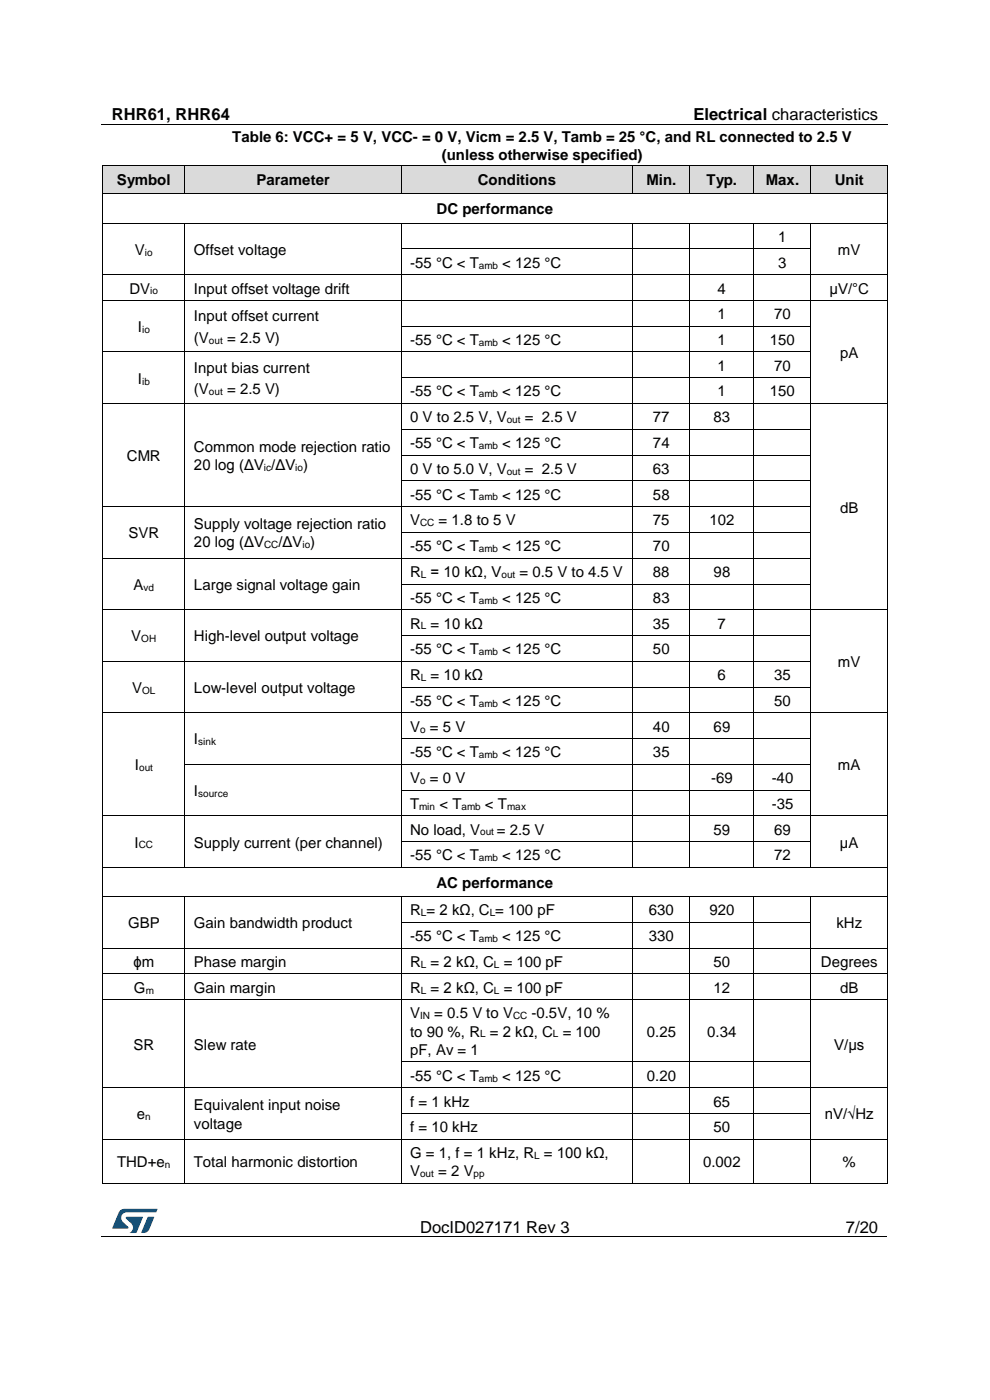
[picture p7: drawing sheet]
<svg xmlns="http://www.w3.org/2000/svg" width="210mm" height="297mm" viewBox="0 0 210 297" stroke-linecap="round" stroke-linejoin="round" font-family="sans-serif">
<path d="M21.5 26.5h166.7" fill="none" stroke="#000" stroke-width=".21"/>
<path d="M104.6 26.4h.2v.1h-.2z" fill="#000"/>
<g fill="#dadada">
<path d="M21.8 35.1h17.4v6h-17.4z" fill-rule="evenodd"/>
<path d="M39.3 35.1h45.8v6h-45.8z" fill-rule="evenodd"/>
<path d="M85.1 35.1h49.1v6h-49.1z" fill-rule="evenodd"/>
<path d="M134.3 35.1h12v6h-12z" fill-rule="evenodd"/>
<path d="M146.4 35.1h13.5v6h-13.5z" fill-rule="evenodd"/>
<path d="M160 35.1h12v6h-12z" fill-rule="evenodd"/>
<path d="M172.1 35.1h16.1v6h-16.1z" fill-rule="evenodd"/>
</g>
<g fill="#dadada">
<path d="M23.7 35.1h13.6v6h-13.6z"/>
<path d="M41.1 35.1h42.1v6h-42.1z"/>
<path d="M87 35.1h45.3v6h-45.3z"/>
<path d="M136.1 35.1h8.4v6h-8.4z"/>
<path d="M148.3 35.1h9.7v6h-9.7z"/>
<path d="M161.8 35.1h8.4v6h-8.4z"/>
<path d="M174 35.1h12.3v6h-12.3z"/>
</g>
<g fill="#000">
<path d="M21.7 35l.1 .1zM39.2 35l.1 .1zM85 35l.1 .1zM134.2 35l.1 .1zM146.3 35l.1 .1zM159.9 35l.1 .1zM172 35l.1 .1zM188.2 35l.1 .1zM21.7 41.1h.1v.1h-.1zM21.7 47.2h.1v.2h-.1zM21.7 52.7h.1v.2h-.1zM21.7 58.2h.1v.2h-.1z"/>
<path d="M21.8 41.1h.2v.1h-.2zM39.2 47.2h.1v.2h-.1zM39.2 52.7h.1v.2h-.1zM39.2 58.2h.1v.2h-.1zM39.2 41.1h.2v.1h-.2zM85 47.2h.2v.2h-.2zM85 52.7h.2v.2h-.2zM85 58.2h.2v.2h-.2zM85 41.1h.2v.1h-.2zM134.2 47.2h.1v.2h-.1zM134.2 52.7h.1v.2h-.1zM134.2 58.2h.1v.2h-.1z"/>
<path d="M134.2 41.1h.2v.1h-.2zM146.3 47.2h.1v.2h-.1zM146.3 52.7h.1v.2h-.1zM146.3 58.2h.1v.2h-.1zM146.3 41.1h.2v.1h-.2zM159.9 47.2h.1v.2h-.1zM159.9 52.7h.1v.2h-.1zM159.9 58.2h.1v.2h-.1zM159.9 41.1h.2v.1h-.2zM172 47.2h.1v.2h-.1zM172 52.7h.1v.2h-.1zM172 58.2h.1v.2h-.1z"/>
<path d="M172 41.1h.2v.1h-.2zM188.1 41.1h.2v.1h-.2zM188.1 47.2h.2v.2h-.2zM188.1 52.7h.2v.2h-.2zM188.1 58.2h.2v.2h-.2zM21.7 63.7h.1v.1h-.1zM21.7 69.1h.1v.2h-.1zM21.7 74.6h.1v.2h-.1zM39.2 63.7h.1v.1h-.1zM39.2 69.1h.1v.2h-.1zM39.2 74.6h.1v.2h-.1zM85 63.7h.2v.1h-.2z"/>
<path d="M85 69.1h.2v.2h-.2zM85 74.6h.2v.2h-.2zM134.2 63.7h.1v.1h-.1zM134.2 69.1h.1v.2h-.1zM134.2 74.6h.1v.2h-.1zM146.3 63.7h.1v.1h-.1zM146.3 69.1h.1v.2h-.1zM146.3 74.6h.1v.2h-.1zM159.9 63.7h.1v.1h-.1zM159.9 69.1h.1v.2h-.1zM159.9 74.6h.1v.2h-.1zM172 63.7h.1v.1h-.1z"/>
<path d="M172 69.1h.1v.2h-.1zM172 74.6h.1v.2h-.1zM188.1 63.7h.2v.1h-.2zM188.1 69.1h.2v.2h-.2zM188.1 74.6h.2v.2h-.2zM21.7 80.1h.1v.1h-.1zM21.7 85.5h.1v.2h-.1zM21.7 91h.1v.2h-.1zM21.7 96.5h.1v.1h-.1zM39.2 80.1h.1v.1h-.1zM39.2 85.5h.1v.2h-.1zM39.2 91h.1v.2h-.1z"/>
<path d="M39.2 96.5h.1v.1h-.1zM85 80.1h.2v.1h-.2zM85 85.5h.2v.2h-.2zM85 91h.2v.2h-.2zM85 96.5h.2v.1h-.2zM134.2 80.1h.1v.1h-.1zM134.2 85.5h.1v.2h-.1zM134.2 91h.1v.2h-.1zM134.2 96.5h.1v.1h-.1zM146.3 80.1h.1v.1h-.1zM146.3 85.5h.1v.2h-.1zM146.3 91h.1v.2h-.1z"/>
<path d="M146.3 96.5h.1v.1h-.1zM159.9 80.1h.1v.1h-.1zM159.9 85.5h.1v.2h-.1zM159.9 91h.1v.2h-.1zM159.9 96.5h.1v.1h-.1zM172 80.1h.1v.1h-.1zM172 85.5h.1v.2h-.1zM172 91h.1v.2h-.1zM172 96.5h.1v.1h-.1zM188.1 80.1h.2v.1h-.2zM188.1 85.5h.2v.2h-.2zM188.1 91h.2v.2h-.2z"/>
<path d="M188.1 96.5h.2v.1h-.2zM21.7 101.9h.1v.2h-.1zM21.7 107.4h.1v.2h-.1zM21.7 112.9h.1v.1h-.1zM21.7 118.3h.1v.2h-.1zM39.2 101.9h.1v.2h-.1zM39.2 107.4h.1v.2h-.1zM39.2 112.9h.1v.1h-.1zM39.2 118.3h.1v.2h-.1zM85 101.9h.2v.2h-.2zM85 107.4h.2v.2h-.2zM85 112.9h.2v.1h-.2z"/>
<path d="M85 118.3h.2v.2h-.2zM134.2 101.9h.1v.2h-.1zM134.2 107.4h.1v.2h-.1zM134.2 112.9h.1v.1h-.1zM134.2 118.3h.1v.2h-.1zM146.3 101.9h.1v.2h-.1zM146.3 107.4h.1v.2h-.1zM146.3 112.9h.1v.1h-.1zM146.3 118.3h.1v.2h-.1zM159.9 101.9h.1v.2h-.1zM159.9 107.4h.1v.2h-.1zM159.9 112.9h.1v.1h-.1z"/>
<path d="M159.9 118.3h.1v.2h-.1zM172 101.9h.1v.2h-.1zM172 107.4h.1v.2h-.1zM172 112.9h.1v.1h-.1zM172 118.3h.1v.2h-.1zM188.1 101.9h.2v.2h-.2zM188.1 107.4h.2v.2h-.2zM188.1 112.9h.2v.1h-.2zM188.1 118.3h.2v.2h-.2zM21.7 123.8h.1v.2h-.1zM21.7 129.3h.1v.2h-.1zM21.7 134.7h.1v.2h-.1z"/>
<path d="M39.2 123.8h.1v.2h-.1zM39.2 129.3h.1v.2h-.1zM39.2 134.7h.1v.2h-.1zM85 123.8h.2v.2h-.2zM85 129.3h.2v.2h-.2zM85 134.7h.2v.2h-.2zM134.2 123.8h.1v.2h-.1zM134.2 129.3h.1v.2h-.1zM134.2 134.7h.1v.2h-.1zM146.3 123.8h.1v.2h-.1zM146.3 129.3h.1v.2h-.1zM146.3 134.7h.1v.2h-.1z"/>
<path d="M159.9 123.8h.1v.2h-.1zM159.9 129.3h.1v.2h-.1zM159.9 134.7h.1v.2h-.1zM172 123.8h.1v.2h-.1zM172 129.3h.1v.2h-.1zM172 134.7h.1v.2h-.1zM188.1 123.8h.2v.2h-.2zM188.1 129.3h.2v.2h-.2zM188.1 134.7h.2v.2h-.2zM21.7 140.2h.1v.2h-.1zM21.7 145.7h.1v.1h-.1zM21.7 151.1h.1v.2h-.1z"/>
<path d="M21.7 156.6h.1v.2h-.1zM39.2 140.2h.1v.2h-.1zM39.2 145.7h.1v.1h-.1zM39.2 151.1h.1v.2h-.1zM39.2 156.6h.1v.2h-.1zM85 140.2h.2v.2h-.2zM85 145.7h.2v.1h-.2zM85 151.1h.2v.2h-.2zM85 156.6h.2v.2h-.2zM134.2 140.2h.1v.2h-.1zM134.2 145.7h.1v.1h-.1zM134.2 151.1h.1v.2h-.1z"/>
<path d="M134.2 156.6h.1v.2h-.1zM146.3 140.2h.1v.2h-.1zM146.3 145.7h.1v.1h-.1zM146.3 151.1h.1v.2h-.1zM146.3 156.6h.1v.2h-.1zM159.9 140.2h.1v.2h-.1zM159.9 145.7h.1v.1h-.1zM159.9 151.1h.1v.2h-.1zM159.9 156.6h.1v.2h-.1zM172 140.2h.1v.2h-.1zM172 145.7h.1v.1h-.1zM172 151.1h.1v.2h-.1z"/>
<path d="M172 156.6h.1v.2h-.1zM188.1 140.2h.2v.2h-.2zM188.1 145.7h.2v.1h-.2zM188.1 151.1h.2v.2h-.2zM188.1 156.6h.2v.2h-.2zM21.7 162.1h.1v.2h-.1zM21.7 167.6h.1v.1h-.1zM21.7 173h.1v.2h-.1zM21.7 178.5h.1v.1h-.1zM39.2 162.1h.1v.2h-.1zM39.2 167.6h.1v.1h-.1zM39.2 173h.1v.2h-.1z"/>
<path d="M39.2 178.5h.1v.1h-.1zM85 162.1h.2v.2h-.2zM85 167.6h.2v.1h-.2zM85 173h.2v.2h-.2zM85 178.5h.2v.1h-.2zM134.2 162.1h.1v.2h-.1zM134.2 167.6h.1v.1h-.1zM134.2 173h.1v.2h-.1zM134.2 178.5h.1v.1h-.1zM146.3 162.1h.1v.2h-.1zM146.3 167.6h.1v.1h-.1zM146.3 173h.1v.2h-.1z"/>
<path d="M146.3 178.5h.1v.1h-.1zM159.9 162.1h.1v.2h-.1zM159.9 167.6h.1v.1h-.1zM159.9 173h.1v.2h-.1zM159.9 178.5h.1v.1h-.1zM172 162.1h.1v.2h-.1zM172 167.6h.1v.1h-.1zM172 173h.1v.2h-.1zM172 178.5h.1v.1h-.1zM188.1 162.1h.2v.2h-.2zM188.1 167.6h.2v.1h-.2zM188.1 173h.2v.2h-.2z"/>
<path d="M188.1 178.5h.2v.1h-.2zM21.7 183.9h.1v.2h-.1zM21.7 190.1h.1v.2h-.1zM21.7 195.6h.1v.1h-.1zM39.2 183.9h.1v.2h-.1zM39.2 190.1h.1v.2h-.1zM39.2 195.6h.1v.1h-.1zM85 183.9h.2v.2h-.2zM85 190.1h.2v.2h-.2zM85 195.6h.2v.1h-.2zM134.2 183.9h.1v.2h-.1zM134.2 190.1h.1v.2h-.1z"/>
<path d="M134.2 195.6h.1v.1h-.1zM146.3 183.9h.1v.2h-.1zM146.3 190.1h.1v.2h-.1zM146.3 195.6h.1v.1h-.1zM159.9 183.9h.1v.2h-.1zM159.9 190.1h.1v.2h-.1zM159.9 195.6h.1v.1h-.1zM172 183.9h.1v.2h-.1zM172 190.1h.1v.2h-.1zM172 195.6h.1v.1h-.1zM188.1 183.9h.2v.2h-.2zM188.1 190.1h.2v.2h-.2z"/>
<path d="M188.1 195.6h.2v.1h-.2zM21.7 201.1h.1v.2h-.1zM21.7 206.5h.1v.2h-.1zM21.7 212h.1v.2h-.1zM39.2 201.1h.1v.2h-.1zM39.2 206.5h.1v.2h-.1zM39.2 212h.1v.2h-.1zM85 201.1h.2v.2h-.2zM85 206.5h.2v.2h-.2zM85 212h.2v.2h-.2zM134.2 201.1h.1v.2h-.1zM134.2 206.5h.1v.2h-.1z"/>
<path d="M134.2 212h.1v.2h-.1zM146.3 201.1h.1v.2h-.1zM146.3 206.5h.1v.2h-.1zM146.3 212h.1v.2h-.1zM159.9 201.1h.1v.2h-.1zM159.9 206.5h.1v.2h-.1zM159.9 212h.1v.2h-.1zM172 201.1h.1v.2h-.1zM172 206.5h.1v.2h-.1zM172 212h.1v.2h-.1zM188.1 201.1h.2v.2h-.2zM188.1 206.5h.2v.2h-.2z"/>
<path d="M188.1 212h.2v.2h-.2zM21.7 225.2h.1v.2h-.1zM21.7 230.7h.1v.2h-.1zM21.7 236.2h.1v.1h-.1zM39.2 225.2h.1v.2h-.1zM39.2 230.7h.1v.2h-.1zM39.2 236.2h.1v.1h-.1zM85 225.2h.2v.2h-.2zM85 230.7h.2v.2h-.2zM85 236.2h.2v.1h-.2zM134.2 225.2h.1v.2h-.1zM134.2 230.7h.1v.2h-.1z"/>
<path d="M134.2 236.2h.1v.1h-.1zM146.3 225.2h.1v.2h-.1zM146.3 230.7h.1v.2h-.1zM146.3 236.2h.1v.1h-.1zM159.9 225.2h.1v.2h-.1zM159.9 230.7h.1v.2h-.1zM159.9 236.2h.1v.1h-.1zM172 225.2h.1v.2h-.1zM172 230.7h.1v.2h-.1zM172 236.2h.1v.1h-.1zM188.1 225.2h.2v.2h-.2zM188.1 230.7h.2v.2h-.2z"/>
<path d="M188.1 236.2h.2v.1h-.2zM21.7 241.6h.1v.2h-.1zM21.7 251h.1v.2h-.1zM39.2 241.6h.1v.2h-.1zM39.2 251h.1v.2h-.1zM85 241.6h.2v.2h-.2zM85 251h.2v.2h-.2zM134.2 241.6h.1v.2h-.1zM134.2 251h.1v.2h-.1zM146.3 241.6h.1v.2h-.1zM146.3 251h.1v.2h-.1zM159.9 241.6h.1v.2h-.1z"/>
<path d="M159.9 251h.1v.2h-.1zM172 241.6h.1v.2h-.1zM172 251h.1v.2h-.1zM188.1 241.6h.2v.2h-.2zM188.1 251h.2v.2h-.2zM61.6 262.3h.1v.2h-.1zM148 262.3h.1v.2h-.1z"/>
</g>
<g fill="none" stroke="#000" stroke-width=".21">
<path d="M21.8 35.1v6M21.8 35.1h17.4M39.2 35.1v6M39.3 35.1h45.7M85.1 35.1v6M85.1 35.1h49.1M134.2 35.1v6M134.3 35.1h12M146.3 35.1v6M146.4 35.1h13.5M159.9 35.1v6M160 35.1h12"/>
<path d="M172 35.1v6M172.1 35.1h16.1M188.2 35.1v6M21.8 41.2v6M21.8 47.4v5.3M21.8 52.9v5.3M21.8 58.4v5.3M21.8 47.3h17.4M21.8 58.3h17.4M22 41.1h17.2M39.2 47.4v5.3M39.2 52.9v5.3"/>
<path d="M39.2 58.4v5.3M39.3 47.3h45.7M39.3 58.3h45.7M39.4 41.1h45.6M85.1 47.4v5.3M85.1 52.9v5.3M85.1 58.4v5.3M85.2 47.3h49M85.2 52.8h49M85.2 58.3h49M85.2 41.1h49M134.2 47.4v5.3"/>
<path d="M134.2 52.9v5.3M134.2 58.4v5.3M134.3 47.3h12M134.3 52.8h12M134.3 58.3h12M134.4 41.1h11.9M146.3 47.4v5.3M146.3 52.9v5.3M146.3 58.4v5.3M146.4 47.3h13.5M146.4 52.8h13.5M146.4 58.3h13.5"/>
<path d="M146.5 41.1h13.4M159.9 47.4v5.3M159.9 52.9v5.3M159.9 58.4v5.3M160 47.3h12M160 52.8h12M160 58.3h12M160.1 41.1h11.9M172 47.4v5.3M172 52.9v5.3M172 58.4v5.3M172.1 47.3h16"/>
<path d="M172.1 58.3h16M172.2 41.1h15.9M188.2 41.2v6M188.2 47.4v5.3M188.2 52.9v5.3M188.2 58.4v5.3M21.8 63.8v5.3M21.8 69.3v5.3M21.8 74.8v5.3M21.8 63.8h17.4M21.8 74.7h17.4M39.2 63.8v5.3"/>
<path d="M39.2 69.3v5.3M39.2 74.8v5.3M39.3 63.8h45.7M39.3 74.7h45.7M85.1 63.8v5.3M85.1 69.3v5.3M85.1 74.8v5.3M85.2 63.8h49M85.2 69.2h49M85.2 74.7h49M134.2 63.8v5.3M134.2 69.3v5.3"/>
<path d="M134.2 74.8v5.3M134.3 63.8h12M134.3 69.2h12M134.3 74.7h12M146.3 63.8v5.3M146.3 69.3v5.3M146.3 74.8v5.3M146.4 63.8h13.5M146.4 69.2h13.5M146.4 74.7h13.5M159.9 63.8v5.3M159.9 69.3v5.3"/>
<path d="M159.9 74.8v5.3M160 63.8h12M160 69.2h12M160 74.7h12M172 63.8v5.3M172 69.3v5.3M172 74.8v5.3M172.1 63.8h16M188.2 63.8v5.3M188.2 69.3v5.3M188.2 74.8v5.3M21.8 80.2v5.3"/>
<path d="M21.8 85.7v5.3M21.8 91.2v5.3M21.8 96.6v5.3M21.8 85.6h17.4M39.2 80.2v5.3M39.2 85.7v5.3M39.2 91.2v5.3M39.2 96.6v5.3M39.3 85.6h45.7M85.1 80.2v5.3M85.1 85.7v5.3M85.1 91.2v5.3"/>
<path d="M85.1 96.6v5.3M85.2 80.1h49M85.2 85.6h49M85.2 91.1h49M85.2 96.6h49M134.2 80.2v5.3M134.2 85.7v5.3M134.2 91.2v5.3M134.2 96.6v5.3M134.3 80.1h12M134.3 85.6h12M134.3 91.1h12"/>
<path d="M134.3 96.6h12M146.3 80.2v5.3M146.3 85.7v5.3M146.3 91.2v5.3M146.3 96.6v5.3M146.4 80.1h13.5M146.4 85.6h13.5M146.4 91.1h13.5M146.4 96.6h13.5M159.9 80.2v5.3M159.9 85.7v5.3M159.9 91.2v5.3"/>
<path d="M159.9 96.6v5.3M160 80.1h12M160 85.6h12M160 91.1h12M160 96.6h12M172 80.2v5.3M172 85.7v5.3M172 91.2v5.3M172 96.6v5.3M172.1 85.6h16M188.2 80.2v5.3M188.2 85.7v5.3"/>
<path d="M188.2 91.2v5.3M188.2 96.6v5.3M21.8 102.1v5.3M21.8 107.6v5.3M21.8 113v5.3M21.8 118.5v5.3M21.8 107.5h17.4M21.8 118.4h17.4M39.2 102.1v5.3M39.2 107.6v5.3M39.2 113v5.3M39.2 118.5v5.3"/>
<path d="M39.3 107.5h45.7M39.3 118.4h45.7M85.1 102.1v5.3M85.1 107.6v5.3M85.1 113v5.3M85.1 118.5v5.3M85.2 102h49M85.2 107.5h49M85.2 112.9h49M85.2 118.4h49M134.2 102.1v5.3M134.2 107.6v5.3"/>
<path d="M134.2 113v5.3M134.2 118.5v5.3M134.3 102h12M134.3 107.5h12M134.3 112.9h12M134.3 118.4h12M146.3 102.1v5.3M146.3 107.6v5.3M146.3 113v5.3M146.3 118.5v5.3M146.4 102h13.5M146.4 107.5h13.5"/>
<path d="M146.4 112.9h13.5M146.4 118.4h13.5M159.9 102.1v5.3M159.9 107.6v5.3M159.9 113v5.3M159.9 118.5v5.3M160 102h12M160 107.5h12M160 112.9h12M160 118.4h12M172 102.1v5.3M172 107.6v5.3"/>
<path d="M172 113v5.3M172 118.5v5.3M188.2 102.1v5.3M188.2 107.6v5.3M188.2 113v5.3M188.2 118.5v5.3M21.8 124v5.3M21.8 129.5v5.2M21.8 134.9v5.3M21.8 129.4h17.4M39.2 124v5.3M39.2 129.5v5.2"/>
<path d="M39.2 134.9v5.3M39.3 129.4h45.7M85.1 124v5.3M85.1 129.5v5.2M85.1 134.9v5.3M85.2 123.9h49M85.2 129.4h49M85.2 134.8h49M134.2 124v5.3M134.2 129.5v5.2M134.2 134.9v5.3M134.3 123.9h12"/>
<path d="M134.3 129.4h12M134.3 134.8h12M146.3 124v5.3M146.3 129.5v5.2M146.3 134.9v5.3M146.4 123.9h13.5M146.4 129.4h13.5M146.4 134.8h13.5M159.9 124v5.3M159.9 129.5v5.2M159.9 134.9v5.3M160 123.9h12"/>
<path d="M160 129.4h12M160 134.8h12M172 124v5.3M172 129.5v5.2M172 134.9v5.3M172.1 129.4h16M188.2 124v5.3M188.2 129.5v5.2M188.2 134.9v5.3M21.8 140.4v5.3M21.8 145.8v5.3M21.8 151.3v5.3"/>
<path d="M21.8 156.8v5.3M21.8 140.3h17.4M21.8 151.2h17.4M39.2 140.4v5.3M39.2 145.8v5.3M39.2 151.3v5.3M39.2 156.8v5.3M39.3 140.3h45.7M39.3 151.2h45.7M85.1 140.4v5.3M85.1 145.8v5.3M85.1 151.3v5.3"/>
<path d="M85.1 156.8v5.3M85.2 140.3h49M85.2 145.8h49M85.2 151.2h49M85.2 156.7h49M134.2 140.4v5.3M134.2 145.8v5.3M134.2 151.3v5.3M134.2 156.8v5.3M134.3 140.3h12M134.3 145.8h12M134.3 151.2h12"/>
<path d="M134.3 156.7h12M146.3 140.4v5.3M146.3 145.8v5.3M146.3 151.3v5.3M146.3 156.8v5.3M146.4 140.3h13.5M146.4 145.8h13.5M146.4 151.2h13.5M146.4 156.7h13.5M159.9 140.4v5.3M159.9 145.8v5.3M159.9 151.3v5.3"/>
<path d="M159.9 156.8v5.3M160 140.3h12M160 145.8h12M160 151.2h12M160 156.7h12M172 140.4v5.3M172 145.8v5.3M172 151.3v5.3M172 156.8v5.3M172.1 151.2h16M188.2 140.4v5.3M188.2 145.8v5.3"/>
<path d="M188.2 151.3v5.3M188.2 156.8v5.3M21.8 162.3v5.3M21.8 167.7v5.3M21.8 173.2v5.3M21.8 178.6v5.3M21.8 173.1h17.4M39.2 162.3v5.3M39.2 167.7v5.3M39.2 173.2v5.3M39.2 178.6v5.3M39.3 162.2h45.7"/>
<path d="M39.3 173.1h45.7M85.1 162.3v5.3M85.1 167.7v5.3M85.1 173.2v5.3M85.1 178.6v5.3M85.2 162.2h49M85.2 167.6h49M85.2 173.1h49M85.2 178.6h49M134.2 162.3v5.3M134.2 167.7v5.3M134.2 173.2v5.3"/>
<path d="M134.2 178.6v5.3M134.3 162.2h12M134.3 167.6h12M134.3 173.1h12M134.3 178.6h12M146.3 162.3v5.3M146.3 167.7v5.3M146.3 173.2v5.3M146.3 178.6v5.3M146.4 162.2h13.5M146.4 167.6h13.5M146.4 173.1h13.5"/>
<path d="M146.4 178.6h13.5M159.9 162.3v5.3M159.9 167.7v5.3M159.9 173.2v5.3M159.9 178.6v5.3M160 162.2h12M160 167.6h12M160 173.1h12M160 178.6h12M172 162.3v5.3M172 167.7v5.3M172 173.2v5.3"/>
<path d="M172 178.6v5.3M172.1 173.1h16M188.2 162.3v5.3M188.2 167.7v5.3M188.2 173.2v5.3M188.2 178.6v5.3M21.8 184.1v6M21.8 190.3v5.3M21.8 195.7v5.4M21.8 184h17.4M21.8 190.2h17.4M39.2 190.3v5.3"/>
<path d="M39.2 195.7v5.4M39.3 184h45.7M39.3 190.2h45.7M85.1 190.3v5.3M85.1 195.7v5.4M85.2 184h49M85.2 190.2h49M85.2 195.7h49M134.2 190.3v5.3M134.2 195.7v5.4M134.3 184h12M134.3 190.2h12"/>
<path d="M134.3 195.7h12M146.3 190.3v5.3M146.3 195.7v5.4M146.4 184h13.5M146.4 190.2h13.5M146.4 195.7h13.5M159.9 190.3v5.3M159.9 195.7v5.4M160 184h12M160 190.2h12M160 195.7h12M172 190.3v5.3"/>
<path d="M172 195.7v5.4M172.1 184h16M172.1 190.2h16M188.2 184.1v6M188.2 190.3v5.3M188.2 195.7v5.4M21.8 201.3v5.2M21.8 206.7v5.3M21.8 212.2v13M21.8 201.2h17.4M21.8 206.6h17.4M21.8 212.1h17.4"/>
<path d="M39.2 201.3v5.2M39.2 206.7v5.3M39.2 212.2v13M39.3 201.2h45.7M39.3 206.6h45.7M39.3 212.1h45.7M85.1 201.3v5.2M85.1 206.7v5.3M85.1 212.2v13M85.2 201.2h49M85.2 206.6h49M85.2 212.1h49"/>
<path d="M134.2 201.3v5.2M134.2 206.7v5.3M134.2 212.2v13M134.3 201.2h12M134.3 206.6h12M134.3 212.1h12M146.3 201.3v5.2M146.3 206.7v5.3M146.3 212.2v13M146.4 201.2h13.5M146.4 206.6h13.5M146.4 212.1h13.5"/>
<path d="M159.9 201.3v5.2M159.9 206.7v5.3M159.9 212.2v13M160 201.2h12M160 206.6h12M160 212.1h12M172 201.3v5.2M172 206.7v5.3M172 212.2v13M172.1 201.2h16M172.1 206.6h16M172.1 212.1h16"/>
<path d="M188.2 201.3v5.2M188.2 206.7v5.3M188.2 212.2v13M21.8 225.4v5.3M21.8 230.9v5.3M21.8 236.3v5.3M21.8 230.8h17.4M39.2 225.4v5.3M39.2 230.9v5.3M39.2 236.3v5.3M39.3 230.8h45.7M85.1 225.4v5.3"/>
<path d="M85.1 230.9v5.3M85.1 236.3v5.3M85.2 225.3h49M85.2 230.8h49M85.2 236.3h49M134.2 225.4v5.3M134.2 230.9v5.3M134.2 236.3v5.3M134.3 225.3h12M134.3 230.8h12M134.3 236.3h12M146.3 225.4v5.3"/>
<path d="M146.3 230.9v5.3M146.3 236.3v5.3M146.4 225.3h13.5M146.4 230.8h13.5M146.4 236.3h13.5M159.9 225.4v5.3M159.9 230.9v5.3M159.9 236.3v5.3M160 225.3h12M160 230.8h12M160 236.3h12M172 225.4v5.3"/>
<path d="M172 230.9v5.3M172 236.3v5.3M172.1 230.8h16M188.2 225.4v5.3M188.2 230.9v5.3M188.2 236.3v5.3M21.8 241.8v9.2M21.8 241.7h17.4M21.8 251.1h17.4M39.2 241.8v9.2M39.3 241.7h45.7M39.3 251.1h45.7"/>
<path d="M85.1 241.8v9.2M85.2 241.7h49M85.2 251.1h49M134.2 241.8v9.2M134.3 241.7h12M134.3 251.1h12M146.3 241.8v9.2M146.4 241.7h13.5M146.4 251.1h13.5M159.9 241.8v9.2M160 241.7h12M160 251.1h12"/>
<path d="M172 241.8v9.2M172.1 241.7h16M172.1 251.1h16M188.2 241.8v9.2M21.5 262.4h166.7"/>
</g>
<g fill="#005288">
<path d="M25.4 256.9l.6-.4h.4h7l-.3 .7h-6.2a1.18 1.18 0 0 0-1.1 .7 1.18 1.18 0 0 0 .2 1.3l1.2 1.1v.3h-3.4z"/>
<path d="M31.4 258.2h1.3l-1 2.6a1.31 1.31 0 0 1-1.7 .7z"/>
<path d="M26.7 258.2h3.6l-1.4 3.4h-1.4a1.29 1.29 0 0 0 .4-2l-1.2-1.1z"/>
</g>
<g font-size="3.5">
<text x="23.7" y="25.5">RHR61, RHR64</text>
<text x="147.1" y="25.5">Electrical characteristics</text>
<text x="89.1" y="261.5">DocID027171 Rev 3</text>
<text x="179.5" y="261.5">7/20</text>
</g>
<g font-size="3.2">
<text x="49.3" y="30.2">Table 6: VCC+ = 5 V, VCC- = 0 V, Vicm = 2.5 V, Tamb = 25 °C, and RL connected to 2.5 V</text>
<text x="93.7" y="33.9">(unless otherwise specified)</text>
<text x="24.8" y="39.2">Symbol</text>
<text x="54.4" y="39.2">Parameter</text>
<text x="101.3" y="39.2">Conditions</text>
<text x="137.1" y="39.2">Min.</text>
<text x="149.9" y="39.2">Typ.</text>
<text x="162.4" y="39.2">Max.</text>
<text x="177.1" y="39.2">Unit</text>
<text x="92.6" y="45.4">DC performance</text>
<text x="165.1" y="51.3">1</text>
<text x="28.6" y="54.1">V</text>
<text x="41.1" y="54.1">Offset voltage</text>
<text x="87" y="56.8">-55 °C &lt; T</text>
<text x="106.6" y="56.8">&lt; 125 °C</text>
<text x="165.1" y="56.8">3</text>
<text x="177.8" y="54.1">mV</text>
<text x="27.5" y="62.3">DV</text>
<text x="41.1" y="62.3">Input offset voltage drift</text>
<text x="152.2" y="62.3">4</text>
<text x="176" y="62.3">μV/°C</text>
<text x="29.3" y="70.4">I</text>
<text x="41.1" y="68.2">Input offset current</text>
<text x="152.2" y="67.7">1</text>
<text x="164.2" y="67.7">70</text>
<text x="41.1" y="72.7">(V</text>
<text x="48.2" y="72.7">= 2.5 V)</text>
<text x="87" y="73.2">-55 °C &lt; T</text>
<text x="106.6" y="73.2">&lt; 125 °C</text>
<text x="152.2" y="73.2">1</text>
<text x="163.3" y="73.2">150</text>
<text x="178.2" y="75.9">pA</text>
<text x="29.3" y="81.4">I</text>
<text x="41.1" y="79.1">Input bias current</text>
<text x="41.1" y="83.7">(V</text>
<text x="48.2" y="83.7">= 2.5 V)</text>
<text x="152.2" y="78.7">1</text>
<text x="164.2" y="78.7">70</text>
<text x="87" y="84.1">-55 °C &lt; T</text>
<text x="87" y="89.6">0 V to 2.5 V, V</text>
<text x="106.6" y="84.1">&lt; 125 °C</text>
<text x="111.3" y="89.6">= 2.5 V</text>
<text x="138.5" y="89.6">77</text>
<text x="151.4" y="89.6">83</text>
<text x="152.2" y="84.1">1</text>
<text x="163.3" y="84.1">150</text>
<text x="41.1" y="95.8">Common mode rejection ratio</text>
<text x="87" y="95.1">-55 °C &lt; T</text>
<text x="106.6" y="95.1">&lt; 125 °C</text>
<text x="138.5" y="95.1">74</text>
<text x="26.9" y="97.8">CMR</text>
<text x="41.1" y="99.7">20 log (ΔV /ΔV )</text>
<text x="87" y="100.5">0 V to 5.0 V, V</text>
<text x="111.3" y="100.5">= 2.5 V</text>
<text x="138.5" y="100.5">63</text>
<text x="87" y="106">-55 °C &lt; T</text>
<text x="106.6" y="106">&lt; 125 °C</text>
<text x="138.5" y="106">58</text>
<text x="41.1" y="112.3">Supply voltage rejection ratio</text>
<text x="87" y="111.5">V</text>
<text x="93" y="111.5">= 1.8 to 5 V</text>
<text x="138.5" y="111.5">75</text>
<text x="150.5" y="111.5">102</text>
<text x="178.2" y="108.8">dB</text>
<text x="27.3" y="114.2">SVR</text>
<text x="41.1" y="116.1">20 log (ΔV</text>
<text x="59.1" y="116.1">/ΔV )</text>
<text x="87" y="116.9">-55 °C &lt; T</text>
<text x="106.6" y="116.9">&lt; 125 °C</text>
<text x="138.5" y="116.9">70</text>
<text x="28.3" y="125.1">A</text>
<text x="41.1" y="125.1">Large signal voltage gain</text>
<text x="87" y="122.4">R = 10 kΩ, V</text>
<text x="110.2" y="122.4">= 0.5 V to 4.5 V</text>
<text x="138.5" y="122.4">88</text>
<text x="151.4" y="122.4">98</text>
<text x="87" y="127.9">-55 °C &lt; T</text>
<text x="106.6" y="127.9">&lt; 125 °C</text>
<text x="138.5" y="127.9">83</text>
<text x="27.9" y="136.1">V</text>
<text x="41.1" y="136.1">High-level output voltage</text>
<text x="87" y="133.4">R = 10 kΩ</text>
<text x="138.5" y="133.3">35</text>
<text x="152.2" y="133.3">7</text>
<text x="87" y="138.8">-55 °C &lt; T</text>
<text x="106.6" y="138.8">&lt; 125 °C</text>
<text x="138.5" y="138.8">50</text>
<text x="177.8" y="141.6">mV</text>
<text x="28" y="147">V</text>
<text x="41.1" y="147">Low-level output voltage</text>
<text x="87" y="144.3">R = 10 kΩ</text>
<text x="87" y="149.7">-55 °C &lt; T</text>
<text x="106.6" y="149.7">&lt; 125 °C</text>
<text x="152.2" y="144.3">6</text>
<text x="164.2" y="144.3">35</text>
<text x="164.2" y="149.7">50</text>
<text x="87" y="155.2">V = 5 V</text>
<text x="138.5" y="155.2">40</text>
<text x="151.4" y="155.2">69</text>
<text x="41.1" y="157.9">I</text>
<text x="87" y="160.7">-55 °C &lt; T</text>
<text x="106.6" y="160.7">&lt; 125 °C</text>
<text x="138.5" y="160.7">35</text>
<text x="28.6" y="163.4">I</text>
<text x="87" y="166.2">V = 0 V</text>
<text x="150.8" y="166.2">-69</text>
<text x="163.7" y="166.2">-40</text>
<text x="177.8" y="163.4">mA</text>
<text x="41.1" y="168.9">I</text>
<text x="87" y="171.6">T</text>
<text x="93.2" y="171.6">&lt; T</text>
<text x="102.9" y="171.6">&lt; T</text>
<text x="163.7" y="171.6">-35</text>
<text x="28.5" y="179.8">I</text>
<text x="41.1" y="179.8">Supply current (per channel)</text>
<text x="87" y="177.1">No load, V</text>
<text x="105.4" y="177.1">= 2.5 V</text>
<text x="151.4" y="177.1">59</text>
<text x="164.2" y="177.1">69</text>
<text x="178.2" y="179.8">µA</text>
<text x="87" y="182.5">-55 °C &lt; T</text>
<text x="106.6" y="182.5">&lt; 125 °C</text>
<text x="164.2" y="182.5">72</text>
<text x="92.6" y="188.3">AC performance</text>
<text x="27.2" y="196.9">GBP</text>
<text x="41.1" y="196.9">Gain bandwidth product</text>
<text x="87" y="194.2">R = 2 kΩ, C = 100 pF</text>
<text x="137.6" y="194.2">630</text>
<text x="150.5" y="194.2">920</text>
<text x="177.4" y="196.9">kHz</text>
<text x="87" y="199.7">-55 °C &lt; T</text>
<text x="106.6" y="199.7">&lt; 125 °C</text>
<text x="137.6" y="199.7">330</text>
<text x="28.3" y="205.1">ɸm</text>
<text x="41.1" y="205.1">Phase margin</text>
<text x="87" y="205.1">R = 2 kΩ, C = 100 pF</text>
<text x="151.4" y="205.1">50</text>
<text x="174.2" y="205.1">Degrees</text>
<text x="28.4" y="210.6">G</text>
<text x="41.1" y="210.6">Gain margin</text>
<text x="87" y="210.6">R = 2 kΩ, C = 100 pF</text>
<text x="151.4" y="210.6">12</text>
<text x="178.2" y="210.6">dB</text>
<text x="87" y="216.1">V</text>
<text x="87" y="219.9">to 90 %, R = 2 kΩ, C = 100</text>
<text x="92.1" y="216.1">= 0.5 V to V</text>
<text x="112.8" y="216.1">-0.5V, 10 %</text>
<text x="137.2" y="220">0.25</text>
<text x="150" y="220">0.34</text>
<text x="28.3" y="222.7">SR</text>
<text x="41.1" y="222.7">Slew rate</text>
<text x="87" y="223.8">pF, Av = 1</text>
<text x="177" y="222.7">V/μs</text>
<text x="87" y="229.3">-55 °C &lt; T</text>
<text x="106.6" y="229.3">&lt; 125 °C</text>
<text x="137.2" y="229.3">0.20</text>
<text x="29" y="237.5">e</text>
<text x="41.1" y="235.5">Equivalent input noise</text>
<text x="41.1" y="239.4">voltage</text>
<text x="87" y="234.8">f = 1 kHz</text>
<text x="151.4" y="234.8">65</text>
<text x="175" y="237.5">nV/√Hz</text>
<text x="87" y="245.7">G = 1, f = 1 kHz, R = 100 kΩ,</text>
<text x="87" y="240.2">f = 10 kHz</text>
<text x="151.4" y="240.2">50</text>
<text x="24.8" y="247.6">THD+e</text>
<text x="41.1" y="247.6">Total harmonic distortion</text>
<text x="87" y="249.6">V</text>
<text x="93" y="249.6">= 2 V</text>
<text x="149.1" y="247.6">0.002</text>
<text x="178.7" y="247.6">%</text>
</g>
<g font-size="2.1">
<text x="30.7" y="54.2">io</text>
<text x="101.6" y="57">amb</text>
<text x="31.9" y="62.4">io</text>
<text x="30.1" y="70.6">io</text>
<text x="44.3" y="72.9">out</text>
<text x="101.6" y="73.4">amb</text>
<text x="30.1" y="81.6">ib</text>
<text x="44.3" y="83.9">out</text>
<text x="101.6" y="84.3">amb</text>
<text x="107.5" y="89.8">out</text>
<text x="101.6" y="95.2">amb</text>
<text x="56" y="99.9">ic</text>
<text x="62.6" y="99.9">io</text>
<text x="107.5" y="100.7">out</text>
<text x="101.6" y="106.2">amb</text>
<text x="89.1" y="111.6">CC</text>
<text x="56" y="116.3">CC</text>
<text x="64.2" y="116.3">io</text>
<text x="101.6" y="117.1">amb</text>
<text x="30.4" y="125.3">vd</text>
<text x="89.3" y="122.6">L</text>
<text x="106.4" y="122.6">out</text>
<text x="101.6" y="128.1">amb</text>
<text x="30" y="136.2">OH</text>
<text x="89.3" y="133.5">L</text>
<text x="101.6" y="139">amb</text>
<text x="30.1" y="147.2">OL</text>
<text x="89.3" y="144.4">L</text>
<text x="101.6" y="149.9">amb</text>
<text x="89.1" y="155.4">ο</text>
<text x="42" y="158.1">sink</text>
<text x="101.6" y="160.9">amb</text>
<text x="29.5" y="163.6">out</text>
<text x="89.1" y="166.3">ο</text>
<text x="42" y="169">source</text>
<text x="88.9" y="171.8">min</text>
<text x="97.9" y="171.8">amb</text>
<text x="107.6" y="171.8">max</text>
<text x="101.9" y="177.2">out</text>
<text x="29.4" y="180">CC</text>
<text x="101.6" y="182.7">amb</text>
<text x="89.3" y="194.4">L</text>
<text x="103.9" y="194.4">L</text>
<text x="101.6" y="199.9">amb</text>
<text x="89.3" y="205.3">L</text>
<text x="104.8" y="205.3">L</text>
<text x="30.9" y="210.8">m</text>
<text x="89.3" y="210.8">L</text>
<text x="104.8" y="210.8">L</text>
<text x="89.1" y="216.2">IN</text>
<text x="101.9" y="220.1">L</text>
<text x="108.8" y="216.2">CC</text>
<text x="117.3" y="220.1">L</text>
<text x="101.6" y="229.5">amb</text>
<text x="30.8" y="237.7">n</text>
<text x="113.3" y="245.9">L</text>
<text x="35" y="247.8">n</text>
<text x="89.1" y="249.7">out</text>
<text x="100.5" y="249.7">pp</text>
</g>
</svg>
